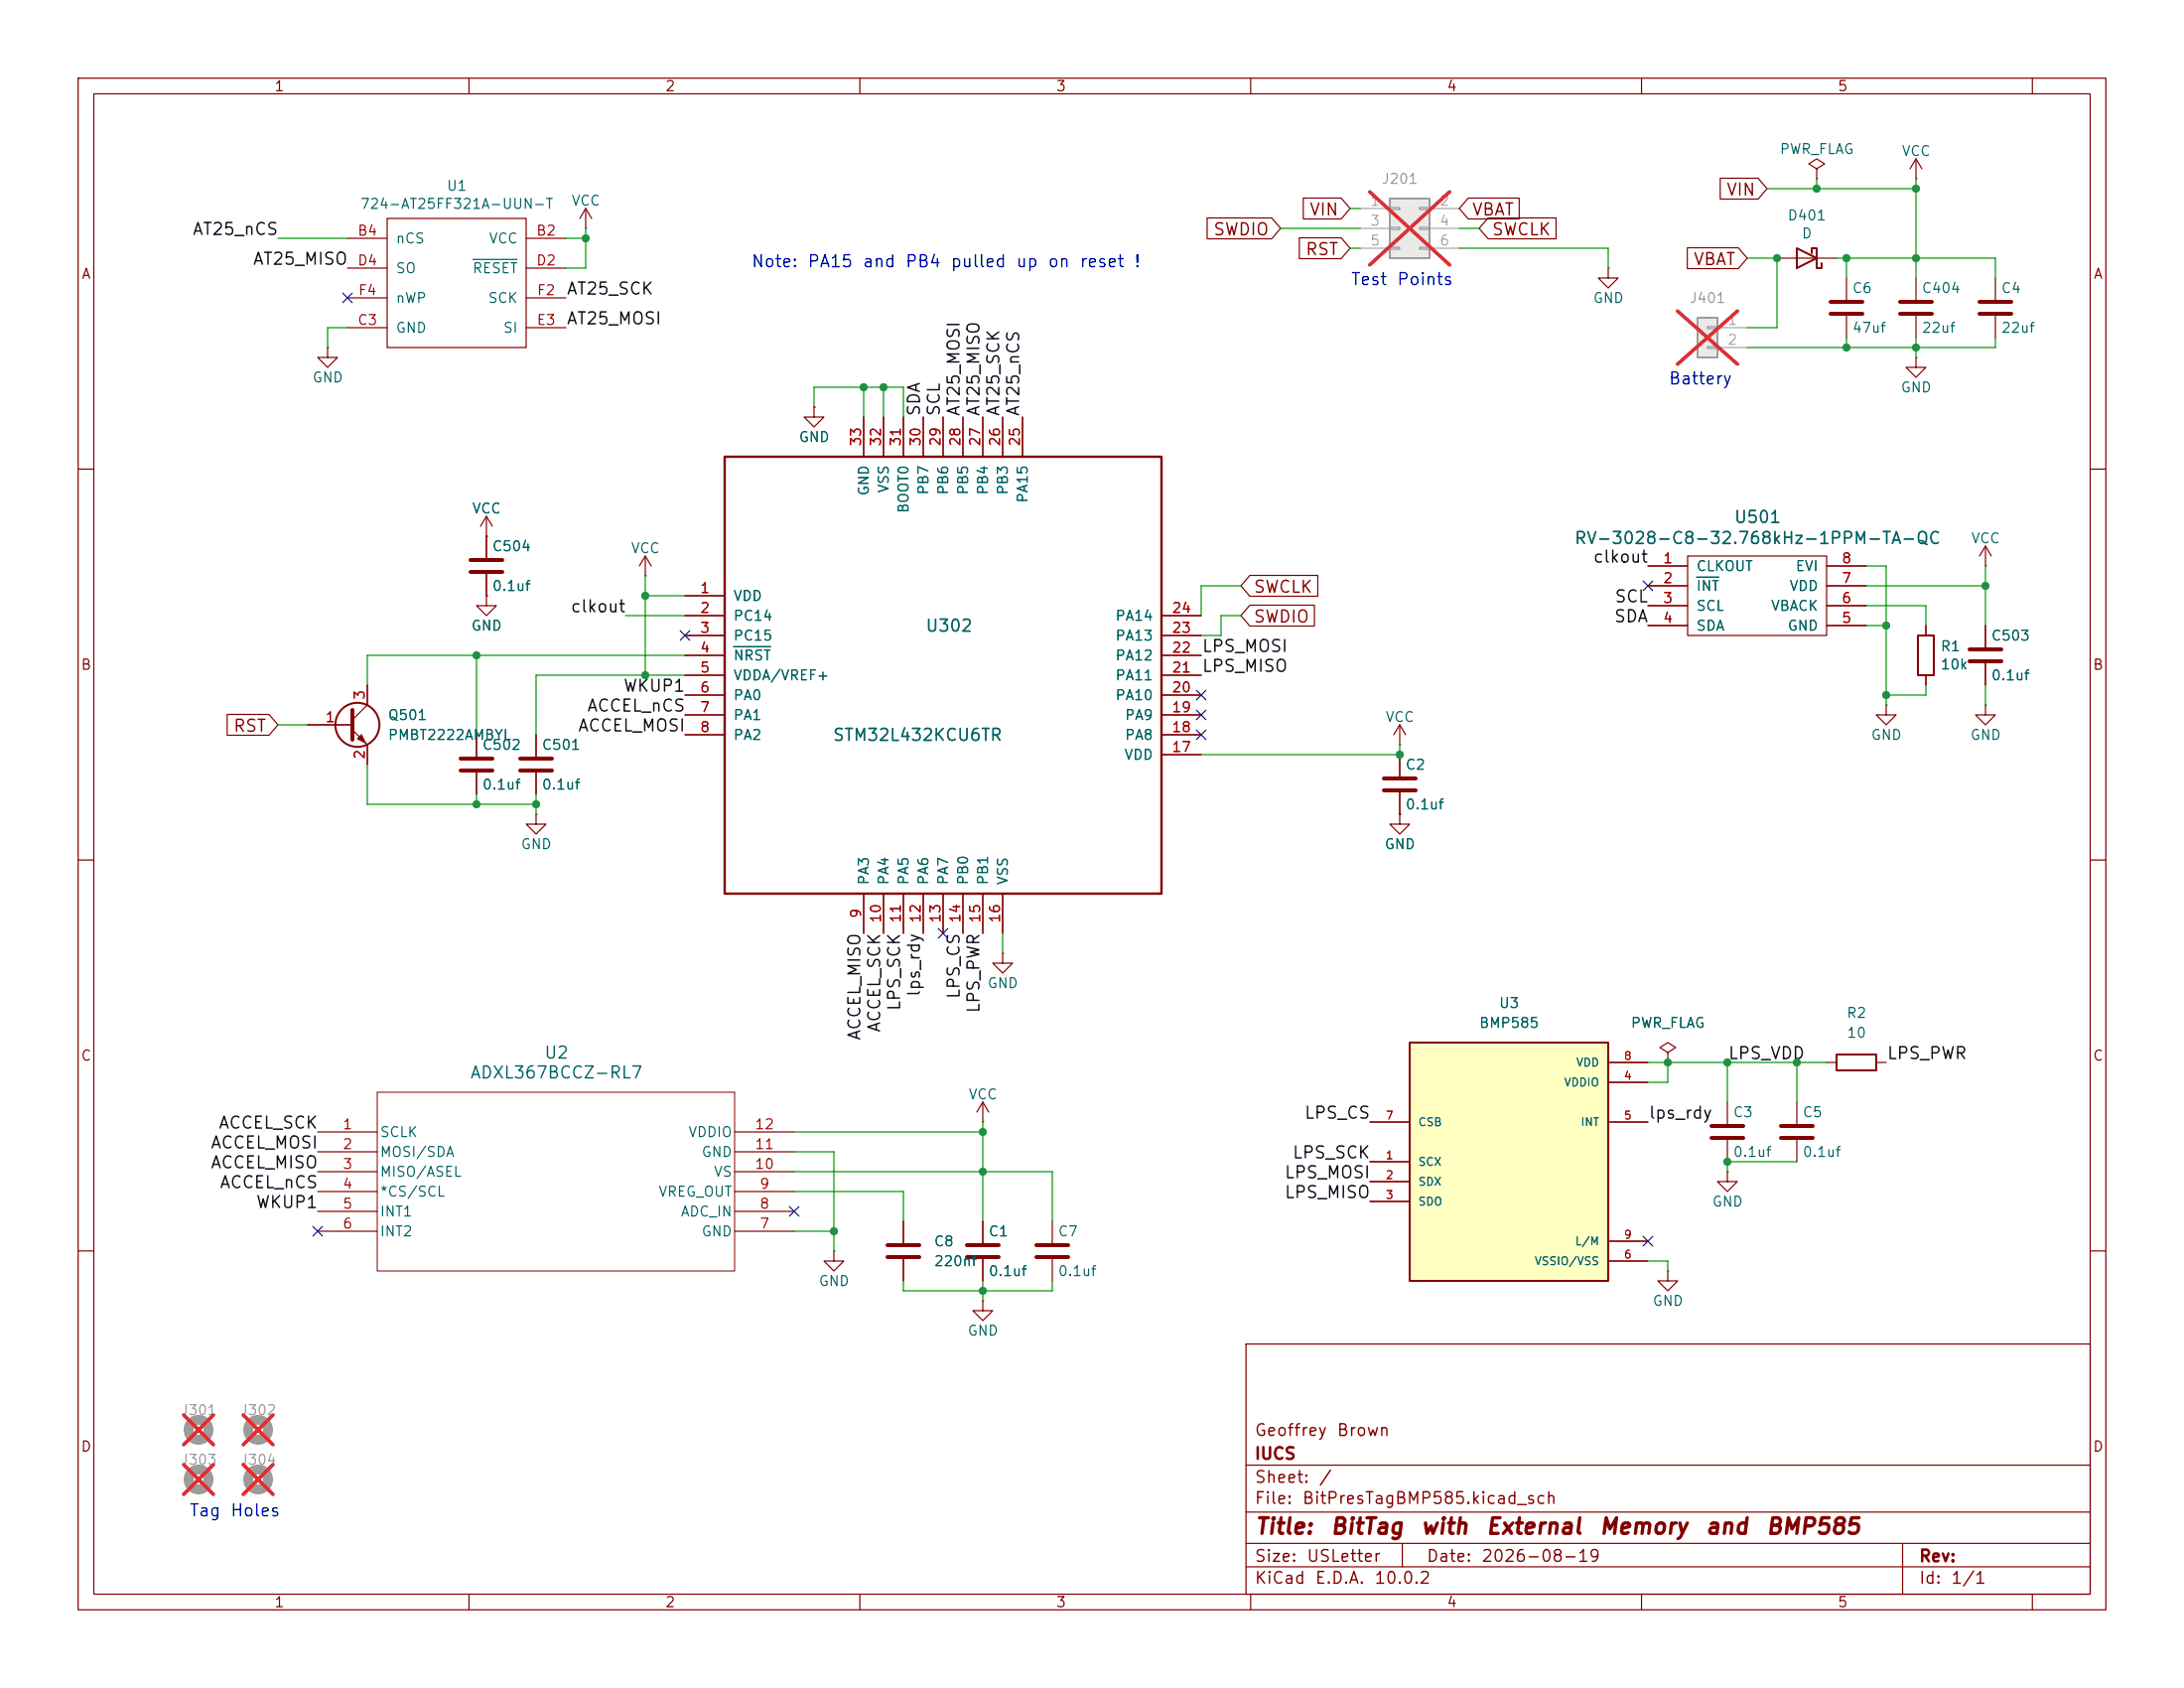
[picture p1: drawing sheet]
<svg xmlns="http://www.w3.org/2000/svg" width="279mm" height="216mm" viewBox="0 0 279 216" stroke-linecap="round" stroke-linejoin="round" font-family="sans-serif">
<g fill="none" stroke="#840000" stroke-width=".15">
<path d="M10 10h259.4v195.9h-259.4zM12 12h255.4v191.9h-255.4zM60 10v2M110 10v2M160 10v2M210 10v2M260 10v2M245.1 35.6v2.8M245.1 45.7v1.3h1.3l-1.3 1.3-1.3-1.3h1.3M245.1 45.7h.1M245.1 40.4v2.8M10 60h2"/>
<path d="M267.4 60h2M61 94v2.8M61 98.8v2.8M68.6 94v2.8M68.6 98.8v2.8M10 110h2M68.6 104.1v1.3h1.2l-1.2 1.3-1.3-1.3h1.3M68.6 104.1h.1M267.4 110h2M40.6 144.8h7.7M40.6 147.3h7.7M40.6 149.9h7.7"/>
<path d="M40.6 152.4h7.7M40.6 154.9h7.7M40.6 157.5h7.7M94 144.8h7.6M94 147.3h7.6M94 149.9h7.6M94 152.4h7.6M94 154.9h7.6M94 157.5h7.6M125.7 156.2v2.8M10 160h2M125.7 161v2.8"/>
<path d="M159.4 171.9h108v32h-108zM267.4 160h2M159.4 197.4h108M159.4 193.4h108M159.4 187.4h108M179.4 197.4v3M243.4 197.4v6.5M60 203.9v2M110 203.9v2M159.4 200.4h108M160 203.9v2M210 203.9v2"/>
<path d="M260 203.9v2"/>
</g>
<path d="M243.1 38.6h4M243.1 40.1h4M58.9 97h4.1M58.9 98.6h4.1M66.5 97h4.1M66.5 98.6h4.1M123.7 159.3h4.1M123.7 160.8h4.1" fill="none" stroke="#840000" stroke-width=".51"/>
<circle cx="25.4" cy="189.2" r="1.27" fill="none" stroke="#9c9b98" stroke-width="1.3"/>
<path d="M23.5 187.3l3.8 3.8M27.3 187.3l-3.8 3.8" fill="none" stroke="#e12e31" stroke-width=".46"/>
<path d="M48.3 139.7h45.7v22.9h-45.7z" fill="none" stroke="#840000" stroke-width=".13"/>
<path d="M177.8 25.4h5.1v7.6h-5.1z" fill="#ebeae8"/>
<path d="M177.8 25.4h5.1v7.6h-5.1z" fill="none" stroke="#9c9b98" stroke-width=".25"/>
<path d="M174 26.7h3.8M174 29.2h3.8M174 31.8h3.8M177.8 26.5h1.3v.3h-1.3zM177.8 29.1h1.3v.2h-1.3zM177.8 31.6h1.3v.3h-1.3zM181.6 26.5h1.3v.3h-1.3zM181.6 29.1h1.3v.2h-1.3zM181.6 31.6h1.3v.3h-1.3zM182.9 26.7h3.8M182.9 29.2h3.8M182.9 31.8h3.8" fill="none" stroke="#9c9b98" stroke-width=".15"/>
<path d="M175.2 24.5l10.2 9.4M185.4 24.5l-10.2 9.4" fill="none" stroke="#e12e31" stroke-width=".46"/>
<path d="M227.3 33h7.6M62.2 76.2v1.3h1.3l-1.3 1.2-1.2-1.2h1.2M62.2 76.2h.1M62.2 68.6h.1M62.2 66v5.4M62.2 73.4v2.8M62.2 66l-.7 1.3M62.2 66l.8 1.3" fill="none" stroke="#840000" stroke-width=".15"/>
<path d="M60.2 71.6h4.1M60.2 73.2h4.1" fill="none" stroke="#840000" stroke-width=".51"/>
<path d="M229.9 31.8l2.5 1.2-2.5 1.3zM231.8 32.4v-.6h.6v2.5h.6v-.6" fill="none" stroke="#840000" stroke-width=".25"/>
<path d="M217.2 40.6h2.5v5.1h-2.5z" fill="#ebeae8"/>
<path d="M217.2 40.6h2.5v5.1h-2.5z" fill="none" stroke="#9c9b98" stroke-width=".25"/>
<path d="M218.4 41.8h1.3v.2h-1.3zM218.4 44.3h1.3v.3h-1.3zM219.7 41.9h3.8M219.7 44.5h3.8" fill="none" stroke="#9c9b98" stroke-width=".15"/>
<path d="M214.6 39.8l7.7 6.8M222.3 39.8l-7.7 6.8" fill="none" stroke="#e12e31" stroke-width=".46"/>
<g fill="none" stroke="#840000" stroke-width=".15">
<path d="M205.7 34.3v1.3h1.3l-1.3 1.2-1.2-1.2h1.2M205.7 34.3h.1M82.5 73.7h.1M82.5 71.1l-.7 1.3M82.5 71.1l.8 1.3M82.5 71.1v2.6M39.4 92.7h5.7M45.1 93.3l1.9 2v2.5M47 87.6v2.6l-1.9 1.9M213.4 134.6l1-.6-1-.6-1.1 .6 1.1 .6v1.3M213.4 135.9h.1M233.7 135.9h1.2"/>
<path d="M240 135.9h1.3"/>
</g>
<g fill="none" stroke="#840000" stroke-width=".25">
<path d="M234.9 134.9h5.1v2h-5.1z"/>
<circle cx="45.7" cy="92.7" r="2.82"/>
</g>
<path d="M45.1 90.8v3.8" fill="none" stroke="#840000" stroke-width=".51"/>
<path d="M45.7 94.5l.5-.5 .5 1z" fill="#840000" stroke="#840000" stroke-width=".15"/>
<path d="M180.3 133.4h25.4v30.4h-25.4z" fill="#ffffc2"/>
<path d="M245.4 81.3h2v5.1h-2zM180.3 133.4h25.4v30.4h-25.4z" fill="none" stroke="#840000" stroke-width=".25"/>
<g fill="none" stroke="#840000" stroke-width=".15">
<path d="M44.4 30.5h5.1M44.4 34.3h5.1M44.4 38.1h5.1M49.5 27.9h17.8v16.6h-17.8zM67.3 30.5h5.1M67.3 34.3h5.1M67.3 38.1h5.1M74.9 29.2h.1M74.9 26.7l-.7 1.2M74.9 26.7l.8 1.2M74.9 26.7v2.5M154.4 27.9h8.3l1.1 1.3-1.1 1.3h-8.3z"/>
<path d="M166.2 30.4h5.4l1.1 1.4-1.1 1.3h-5.4zM166.7 25.3h4.9l1.1 1.4-1.1 1.3h-4.9zM187.8 25.3h6.6v2.7h-6.6l-1.1-1.3zM190.4 27.9h8.7v2.6h-8.7l-1.2-1.3zM215.9 31.7h6.5l1.1 1.3-1.1 1.4h-6.5zM220.1 22.8h4.8l1.2 1.3-1.2 1.4h-4.8zM232.4 21.6l1-.6-1-.7-1 .7 1 .6v1.3M232.4 22.9h.1M236.2 35.6v2.8M245.1 22.9h.1M245.1 20.3l-.8 1.3M245.1 20.3l.8 1.3"/>
<path d="M245.1 20.3v2.6M255.3 35.6v2.8M41.9 44.5v1.2h1.3l-1.3 1.3-1.3-1.3h1.3M41.9 44.5h.1M44.4 41.9h5.1M67.3 41.9h5.1M104.1 52.1v1.2h1.3l-1.3 1.3-1.2-1.3h1.2M104.1 52.1h.1M110.5 53.3v5.1M113 53.3v5.1M115.6 53.3v5.1M118.1 53.3v5.1"/>
<path d="M120.6 53.3v5.1M123.2 53.3v5.1M125.7 53.3v5.1M128.3 53.3v5.1M130.8 53.3v5.1M236.2 40.4v2.8M255.3 40.4v2.8M62.2 76.2h.1M62.2 68.6h.1M62.2 68.6v2.8M62.2 73.4v2.8M87.6 76.2h5.1"/>
<path d="M87.6 78.7h5.1M148.6 78.7h5.1M159.9 77.4h8.3v2.7h-8.3l-1.2-1.4zM159.9 73.6h8.7v2.7h-8.7l-1.2-1.4zM210.8 72.4h5.1M210.8 74.9h5.1M210.8 77.5h5.1M215.9 71.1h17.8v10.2h-17.8zM233.7 72.4h5.1M233.7 74.9h5.1M233.7 77.5h5.1M254 72.4h.1"/>
<path d="M254 69.9l-.8 1.2M254 69.9l.8 1.2M254 69.9v2.5M29.1 91.4h5.3l1.2 1.3-1.2 1.3h-5.3zM39.4 92.7h5.7M47 87.6v2.6M47 95.3v2.5M61 94v2.8M61 98.8v2.8M68.6 94v2.8M68.6 98.8v2.8M87.6 81.3h5.1"/>
<path d="M87.6 83.8h5.1M87.6 86.4h5.1M87.6 88.9h5.1M87.6 91.4h5.1M87.6 94h5.1M148.6 81.3h5.1M148.6 83.8h5.1M148.6 86.4h5.1M148.6 88.9h5.1M148.6 91.4h5.1M148.6 94h5.1M148.6 96.5h5.1"/>
<path d="M179.1 95.3h.1M179.1 92.7v2.6M179.1 96.5v2.8M179.1 92.7l-.8 1.3M179.1 92.7l.7 1.3M210.8 80h5.1M233.7 80h5.1M241.3 90.2v1.2h1.3l-1.3 1.3-1.3-1.3h1.3M241.3 90.2h.1M246.4 80v1.3M246.4 86.4v1.2M254 90.2v1.2h1.3l-1.3 1.3-1.3-1.3h1.3"/>
<path d="M254 90.2h.1M254 80v2.8M254 84.8v2.8M110.5 114.3v5.1M113 114.3v5.1M115.6 114.3v5.1M118.1 114.3v5.1M120.6 114.3v5.1M123.2 114.3v5.1M125.7 114.3v5.1M128.3 114.3v5.1M179.1 104.1v1.3h1.2l-1.2 1.3-1.3-1.3h1.3"/>
<path d="M179.1 104.1h.1M179.1 101.3v2.8M128.3 121.9v1.3h1.2l-1.2 1.3-1.3-1.3h1.3M128.3 121.9h.1M205.7 138.4h5.1M205.7 135.9h5.1M213.4 135.9h.1M115.6 156.2v2.8M125.7 143.5h.1M125.7 141v2.5M125.7 156.2v2.8M125.7 141l-.7 1.2"/>
<path d="M125.7 141l.8 1.2M134.6 156.2v2.8M175.3 148.6h5M175.3 151.1h5M175.3 153.7h5M175.3 143.5h5M205.7 143.5h5.1M205.7 158.8h5.1M221 149.9v1.2h1.2l-1.2 1.3-1.3-1.3h1.3M221 149.9h.1M221 141v2.8M221 145.8v2.8"/>
<path d="M229.9 141v2.8M229.9 145.8v2.8M106.7 160v1.3h1.2l-1.2 1.3-1.3-1.3h1.3M106.7 160h.1M115.6 161v2.8M125.7 166.4v1.2h1.3l-1.3 1.3-1.2-1.3h1.2M125.7 166.4h.1M125.7 161v2.8M134.6 161v2.8M205.7 161.3h5.1M213.4 162.6v1.2h1.2l-1.2 1.3-1.3-1.3h1.3M213.4 162.6h.1"/>
</g>
<g fill="none" stroke="#840000" stroke-width=".51">
<path d="M234.2 38.6h4.1M253.2 38.6h4.1M234.2 40.1h4.1M253.2 40.1h4.1M177 99.6h4.1M252 83.1h4M252 84.6h4M177 101.1h4.1M113.5 159.3h4.1M132.6 159.3h4.1M218.9 144h4.1M218.9 145.5h4.1"/>
<path d="M227.8 144h4.1M227.8 145.5h4.1M113.5 160.8h4.1M132.6 160.8h4.1"/>
</g>
<g fill="none" stroke="#9c9b98" stroke-width="1.3">
<circle cx="25.4" cy="182.9" r="1.27"/>
<circle cx="33" cy="189.2" r="1.27"/>
<circle cx="33" cy="182.9" r="1.27"/>
</g>
<path d="M23.5 181l3.8 3.8M27.3 181l-3.8 3.8M31.1 181l3.8 3.8M31.1 187.3l3.8 3.8M34.9 181l-3.8 3.8M34.9 187.3l-3.8 3.8" fill="none" stroke="#e12e31" stroke-width=".46"/>
<path d="M92.7 58.4h55.9v55.9h-55.9z" fill="none" stroke="#840000" stroke-width=".3"/>
<path d="M60.5 33.2h5.7M217 73.8h2.9M93.9 82.7h4.7" fill="none" stroke="#006464" stroke-width=".15"/>
<g fill="none" stroke="#009600" stroke-width=".15">
<path d="M35.6 30.5h8.8M72.4 30.5h2.5M74.9 29.2v5.1h-2.5M163.8 29.2h10.2M172.7 31.8h1.3M172.7 26.7h1.3M186.7 31.8h19v2.5M186.7 29.2h2.5M223.5 33h3.8v8.9h-3.8M226.1 24.1h19M232.4 22.9v1.2M234.9 33h20.4v2.6"/>
<path d="M236.2 33v2.6M245.1 22.9v12.7M44.4 41.9h-2.5v2.6M104.1 52.1v-2.6h11.5v3.8M110.5 49.5v3.8M113 49.5v3.8M236.2 43.2v1.3M245.1 43.2v2.5M255.3 43.2v1.3h-31.8M80 78.7h7.6M82.5 73.7v12.7M82.5 76.2h5.1"/>
<path d="M158.7 78.7h-2.5v2.6h-2.5M158.7 74.9h-5v3.8M238.8 77.5h7.6v2.5M238.8 74.9h15.2M238.8 72.4h2.5v17.8M254 72.4v7.6M35.6 92.7h3.8M47 97.8v5.1h21.6M61 83.8v10.2M87.6 86.4h-19v7.6M87.6 83.8h-40.6v3.8M179.1 95.3v1.2h-25.4"/>
<path d="M238.8 80h2.5M246.4 87.6v1.3h-5.1M254 87.6v2.6M61 101.6v1.3M68.6 101.6v2.5M128.3 119.4v2.5M210.8 135.9h22.9M213.4 135.9v2.5h-2.6M221 135.9v5.1M229.9 135.9v5.1M101.6 152.4h14v3.8M101.6 149.9h33v6.3"/>
<path d="M101.6 147.3h5.1v12.7M101.6 157.5h5.1M101.6 144.8h24.1M125.7 143.5v12.7M229.9 148.6h-8.9v1.3M115.6 163.8v1.3h19v-1.3M125.7 163.8v2.6M210.8 161.3h2.6v1.3"/>
</g>
<g fill="none" stroke="#000084" stroke-width=".15">
<path d="M43.8 37.5l1.3 1.2M45.1 37.5l-1.3 1.2M210.2 74.3l1.2 1.2M211.4 74.3l-1.2 1.2M87 80.7l1.2 1.2M88.2 80.7l-1.2 1.2M153.1 93.4l1.2 1.2M153.1 88.3l1.2 1.2M153.1 90.8l1.2 1.2M154.3 93.4l-1.2 1.2M154.3 88.3l-1.2 1.2M154.3 90.8l-1.2 1.2"/>
<path d="M120 118.8l1.3 1.2M121.3 118.8l-1.3 1.2M40 156.9l1.2 1.2M41.2 156.9l-1.2 1.2M101 154.3l1.2 1.2M102.2 154.3l-1.2 1.2M210.2 158.1l1.2 1.3M211.4 158.1l-1.2 1.3"/>
</g>
<g fill="#009600" stroke="#009600" stroke-width=".13">
<circle cx="61" cy="102.9" r=".46"/>
<circle cx="68.6" cy="102.9" r=".46"/>
<circle cx="61" cy="83.8" r=".46"/>
<circle cx="82.5" cy="76.2" r=".46"/>
<circle cx="82.5" cy="86.4" r=".46"/>
<circle cx="236.2" cy="44.5" r=".46"/>
<circle cx="236.2" cy="33" r=".46"/>
<circle cx="245.1" cy="24.1" r=".46"/>
<circle cx="245.1" cy="33" r=".46"/>
<circle cx="245.1" cy="44.5" r=".46"/>
<circle cx="125.7" cy="144.8" r=".46"/>
<circle cx="125.7" cy="149.9" r=".46"/>
<circle cx="125.7" cy="165.1" r=".46"/>
<circle cx="241.3" cy="80" r=".46"/>
<circle cx="254" cy="74.9" r=".46"/>
<circle cx="179.1" cy="96.5" r=".46"/>
<circle cx="241.3" cy="88.9" r=".46"/>
<circle cx="110.5" cy="49.5" r=".46"/>
<circle cx="74.9" cy="30.5" r=".46"/>
<circle cx="113" cy="49.5" r=".46"/>
<circle cx="221" cy="135.9" r=".46"/>
<circle cx="221" cy="148.6" r=".46"/>
<circle cx="213.4" cy="135.9" r=".46"/>
<circle cx="229.9" cy="135.9" r=".46"/>
<circle cx="227.3" cy="33" r=".46"/>
<circle cx="232.4" cy="24.1" r=".46"/>
<circle cx="106.7" cy="157.5" r=".46"/>
</g>
<g font-size="2" fill="#840000">
<text x="160.4" y="196.7">Title:</text>
<text x="170.1" y="196.7">BitTag</text>
<text x="181.6" y="196.7">with</text>
<text x="190" y="196.7">External</text>
<text x="204.5" y="196.7">Memory</text>
<text x="218" y="196.7">and</text>
<text x="225.8" y="196.7">BMP585</text>
</g>
<g font-size="1.5" fill="#840000">
<text x="167.4" y="27.9">VIN</text>
<text x="188.2" y="27.9">VBAT</text>
<text x="220.8" y="25.4">VIN</text>
<text x="155.1" y="30.5">SWDIO</text>
<text x="166.9" y="33">RST</text>
<text x="190.8" y="30.5">SWCLK</text>
<text x="216.5" y="34.3">VBAT</text>
<text x="160.3" y="76.2">SWCLK</text>
<text x="160.3" y="80">SWDIO</text>
<text x="29.7" y="94">RST</text>
<text x="160.4" y="184">Geoffrey</text>
<text x="170.9" y="184">Brown</text>
<text x="160.4" y="190">Sheet:</text>
<text x="160.4" y="187">IUCS</text>
<text x="168.6" y="190">/</text>
<text x="160.4" y="192.7">File:</text>
<text x="166.5" y="192.7">BitPresTagBMP585.kicad_sch</text>
<text x="160.4" y="202.9">KiCad</text>
<text x="160.4" y="200.1">Size:</text>
<text x="167.1" y="200.1">USLetter</text>
<text x="168.1" y="202.9">E.D.A.</text>
<text x="175.7" y="202.9">10.0.2</text>
<text x="182.4" y="200.1">Date:</text>
<text x="189.4" y="200.1">2026-08-19</text>
<text x="245.4" y="200.1">Rev:</text>
<text x="245.4" y="202.9">Id:</text>
<text x="249.5" y="202.9">1/1</text>
</g>
<g font-size="1.5" fill="#0f0f0f">
<text x="24.5" y="30.4">AT25_nCS</text>
<text x="32.3" y="34.3">AT25_MISO</text>
<text x="72.4" y="38.1">AT25_SCK</text>
<text x="72.4" y="41.9">AT25_MOSI</text>
<text x="118.1" y="53.3" transform="rotate(-90 118.1 53.3)">SDA</text>
<text x="120.6" y="53.3" transform="rotate(-90 120.6 53.3)">SCL</text>
<text x="123.2" y="53.3" transform="rotate(-90 123.2 53.3)">AT25_MOSI</text>
<text x="125.7" y="53.3" transform="rotate(-90 125.7 53.3)">AT25_MISO</text>
<text x="128.2" y="53.3" transform="rotate(-90 128.2 53.3)">AT25_SCK</text>
<text x="130.8" y="53.3" transform="rotate(-90 130.8 53.3)">AT25_nCS</text>
<text x="203.7" y="72.4">clkout</text>
<text x="206.5" y="77.4">SCL</text>
<text x="72.9" y="78.7">clkout</text>
<text x="153.7" y="83.8">LPS_MOSI</text>
<text x="206.4" y="80">SDA</text>
<text x="79.6" y="88.9">WKUP1</text>
<text x="153.7" y="86.3">LPS_MISO</text>
<text x="73.8" y="93.9">ACCEL_MOSI</text>
<text x="75" y="91.4">ACCEL_nCS</text>
<text x="115.5" y="129.4" transform="rotate(-90 115.5 129.4)">LPS_SCK</text>
<text x="118.1" y="127.6" transform="rotate(-90 118.1 127.6)">lps_rdy</text>
<text x="123.2" y="127.9" transform="rotate(-90 123.2 127.9)">LPS_CS</text>
<text x="125.7" y="129.7" transform="rotate(-90 125.7 129.7)">LPS_PWR</text>
<text x="110.5" y="133.2" transform="rotate(-90 110.5 133.2)">ACCEL_MISO</text>
<text x="113" y="132.2" transform="rotate(-90 113 132.2)">ACCEL_SCK</text>
<text x="221" y="135.9">LPS_VDD</text>
<text x="241.3" y="135.9">LPS_PWR</text>
<text x="166.8" y="143.5">LPS_CS</text>
<text x="210.8" y="143.5">lps_rdy</text>
<text x="26.8" y="147.3">ACCEL_MOSI</text>
<text x="26.8" y="149.8">ACCEL_MISO</text>
<text x="27.9" y="144.7">ACCEL_SCK</text>
<text x="165.2" y="148.6">LPS_SCK</text>
<text x="28" y="152.4">ACCEL_nCS</text>
<text x="32.6" y="154.9">WKUP1</text>
<text x="164.2" y="153.6">LPS_MISO</text>
<text x="164.2" y="151.1">LPS_MOSI</text>
</g>
<g font-size="1.5" fill="#0000c2">
<text x="96" y="34.6">Note:</text>
<text x="103.2" y="34.6">PA15</text>
<text x="110.3" y="34.6">and</text>
<text x="115.7" y="34.6">PB4</text>
<text x="121.5" y="34.6">pulled</text>
<text x="129.9" y="34.6">up</text>
<text x="133.9" y="34.6">on</text>
<text x="138" y="34.6">reset</text>
<text x="145" y="34.6">!</text>
<text x="172.7" y="36.9">Test</text>
<text x="178.6" y="36.9">Points</text>
<text x="213.4" y="49.6">Battery</text>
<text x="24.1" y="194.3">Tag</text>
<text x="29.4" y="194.3">Holes</text>
</g>
<g font-size="1.5" fill="#006464">
<text x="201.3" y="70">RV-3028-C8-32.768kHz-1PPM-TA-QC</text>
<text x="221.7" y="67.3">U501</text>
<text x="118.3" y="81.2">U302</text>
<text x="106.4" y="95.1">STM32L432KCU6TR</text>
<text x="69.5" y="135.8">U2</text>
<text x="60" y="138.3">ADXL367BCCZ-RL7</text>
</g>
<g font-size="1.3" fill="#840000">
<text x="35" y="12">1</text>
<text x="85" y="12">2</text>
<text x="135" y="12">3</text>
<text x="185" y="12">4</text>
<text x="235" y="12">5</text>
<text x="10.3" y="36">A</text>
<text x="267.7" y="36">A</text>
<text x="10.3" y="86">B</text>
<text x="267.7" y="86">B</text>
<text x="10.3" y="136">C</text>
<text x="267.7" y="136">C</text>
<text x="10.3" y="186">D</text>
<text x="267.7" y="186">D</text>
<text x="35" y="205.9">1</text>
<text x="85" y="205.9">2</text>
<text x="135" y="205.9">3</text>
<text x="185" y="205.9">4</text>
<text x="235" y="205.9">5</text>
</g>
<g font-size="1.3" fill="#939391">
<text x="176.7" y="23.8">J201</text>
<text x="216" y="39.1">J401</text>
<text x="23" y="181.3">J301</text>
<text x="30.6" y="181.3">J302</text>
<text x="23" y="187.7">J303</text>
<text x="30.6" y="187.7">J304</text>
</g>
<g font-size="1.3" fill="#006464">
<text x="227.6" y="20">PWR_FLAG</text>
<text x="243.2" y="20.3">VCC</text>
<text x="46" y="27">724-AT25FF321A-UUN-T</text>
<text x="57" y="24.7">U1</text>
<text x="73" y="26.6">VCC</text>
<text x="228.6" y="28.5">D401</text>
<text x="50.5" y="31.5">nCS</text>
<text x="50.5" y="35.3">SO</text>
<text x="60.3" y="35.3">RESET</text>
<text x="62.5" y="31.5">VCC</text>
<text x="230.4" y="30.8">D</text>
<text x="50.5" y="39.1">nWP</text>
<text x="62.3" y="39.1">SCK</text>
<text x="203.7" y="39.1">GND</text>
<text x="236.9" y="37.8">C6</text>
<text x="245.8" y="37.8">C404</text>
<text x="255.9" y="37.8">C4</text>
<text x="50.5" y="42.9">GND</text>
<text x="64.3" y="42.9">SI</text>
<text x="236.9" y="42.9">47uf</text>
<text x="245.8" y="42.9">22uf</text>
<text x="255.9" y="42.9">22uf</text>
<text x="39.9" y="49.2">GND</text>
<text x="243.1" y="50.5">GND</text>
<text x="102.1" y="56.9">GND</text>
<text x="60.3" y="66">VCC</text>
<text x="111.5" y="63.5" transform="rotate(-90 111.5 63.5)">GND</text>
<text x="114" y="63.1" transform="rotate(-90 114 63.1)">VSS</text>
<text x="116.5" y="65.7" transform="rotate(-90 116.5 65.7)">BOOT0</text>
<text x="119.1" y="63.4" transform="rotate(-90 119.1 63.4)">PB7</text>
<text x="121.6" y="63.4" transform="rotate(-90 121.6 63.4)">PB6</text>
<text x="124.2" y="63.4" transform="rotate(-90 124.2 63.4)">PB5</text>
<text x="126.7" y="63.4" transform="rotate(-90 126.7 63.4)">PB4</text>
<text x="129.2" y="63.4" transform="rotate(-90 129.2 63.4)">PB3</text>
<text x="131.8" y="64.4" transform="rotate(-90 131.8 64.4)">PA15</text>
<text x="62.9" y="70.8">C504</text>
<text x="80.6" y="71.1">VCC</text>
<text x="252.1" y="69.8">VCC</text>
<text x="62.9" y="75.9">0.1uf</text>
<text x="93.7" y="77.2">VDD</text>
<text x="216.9" y="73.4">CLKOUT</text>
<text x="216.9" y="75.9">INT</text>
<text x="228.8" y="75.9">VDD</text>
<text x="229.6" y="73.4">EVI</text>
<text x="60.2" y="81">GND</text>
<text x="93.7" y="79.7">PC14</text>
<text x="93.7" y="82.3">PC15</text>
<text x="142.6" y="82.3">PA13</text>
<text x="142.6" y="79.7">PA14</text>
<text x="216.9" y="78.4">SCL</text>
<text x="216.9" y="81">SDA</text>
<text x="226.5" y="78.4">VBACK</text>
<text x="228.6" y="81">GND</text>
<text x="248.2" y="83.6">R1</text>
<text x="254.6" y="82.3">C503</text>
<text x="93.7" y="84.8">NRST</text>
<text x="93.7" y="87.3">VDDA/VREF+</text>
<text x="93.7" y="89.9">PA0</text>
<text x="142.6" y="89.9">PA10</text>
<text x="142.6" y="87.3">PA11</text>
<text x="142.6" y="84.8">PA12</text>
<text x="248.2" y="85.9">10k</text>
<text x="254.6" y="87.3">0.1uf</text>
<text x="49.5" y="95">PMBT2222AMBYL</text>
<text x="49.5" y="92.4">Q501</text>
<text x="93.7" y="92.4">PA1</text>
<text x="93.7" y="95">PA2</text>
<text x="143.8" y="95">PA8</text>
<text x="143.8" y="92.4">PA9</text>
<text x="177.2" y="92.7">VCC</text>
<text x="239.3" y="95">GND</text>
<text x="252" y="95">GND</text>
<text x="61.6" y="96.2">C502</text>
<text x="61.6" y="101.3">0.1uf</text>
<text x="69.2" y="96.2">C501</text>
<text x="69.2" y="101.3">0.1uf</text>
<text x="143.7" y="97.5">VDD</text>
<text x="179.7" y="98.8">C2</text>
<text x="179.7" y="103.8">0.1uf</text>
<text x="66.5" y="108.9">GND</text>
<text x="111.5" y="113.3" transform="rotate(-90 111.5 113.3)">PA3</text>
<text x="114" y="113.3" transform="rotate(-90 114 113.3)">PA4</text>
<text x="116.5" y="113.3" transform="rotate(-90 116.5 113.3)">PA5</text>
<text x="119.1" y="113.3" transform="rotate(-90 119.1 113.3)">PA6</text>
<text x="121.6" y="113.3" transform="rotate(-90 121.6 113.3)">PA7</text>
<text x="124.2" y="113.3" transform="rotate(-90 124.2 113.3)">PB0</text>
<text x="126.7" y="113.3" transform="rotate(-90 126.7 113.3)">PB1</text>
<text x="129.2" y="113.3" transform="rotate(-90 129.2 113.3)">VSS</text>
<text x="177" y="108.9">GND</text>
<text x="126.2" y="126.7">GND</text>
<text x="189.1" y="131.8">BMP585</text>
<text x="191.7" y="129.2">U3</text>
<text x="208.5" y="131.8">PWR_FLAG</text>
<text x="236.1" y="130.5">R2</text>
<text x="236.2" y="133.1">10</text>
<text x="123.8" y="140.9">VCC</text>
<text x="221.6" y="143.2">C3</text>
<text x="230.5" y="143.2">C5</text>
<text x="48.5" y="145.8">SCLK</text>
<text x="48.5" y="148.3">MOSI/SDA</text>
<text x="88" y="145.8">VDDIO</text>
<text x="89.7" y="148.3">GND</text>
<text x="221.6" y="148.3">0.1uf</text>
<text x="230.5" y="148.3">0.1uf</text>
<text x="48.5" y="150.8">MISO/ASEL</text>
<text x="48.5" y="153.4">*CS/SCL</text>
<text x="48.5" y="155.9">INT1</text>
<text x="84.1" y="153.4">VREG_OUT</text>
<text x="87" y="155.9">ADC_IN</text>
<text x="91.2" y="150.8">VS</text>
<text x="218.9" y="154.6">GND</text>
<text x="48.5" y="158.5">INT2</text>
<text x="89.7" y="158.5">GND</text>
<text x="119.4" y="159.7">C8</text>
<text x="126.4" y="158.5">C1</text>
<text x="135.3" y="158.5">C7</text>
<text x="104.6" y="164.8">GND</text>
<text x="119.4" y="162.3">220nf</text>
<text x="126.4" y="163.5">0.1uf</text>
<text x="135.3" y="163.5">0.1uf</text>
<text x="211.3" y="167.3">GND</text>
<text x="123.7" y="171.2">GND</text>
</g>
<g font-size="1.3" fill="#a5a4a2">
<text x="175.2" y="26.6">1</text>
<text x="175.2" y="29.2">3</text>
<text x="184.1" y="26.6">2</text>
<text x="184.1" y="29.2">4</text>
<text x="175.2" y="31.7">5</text>
<text x="184.1" y="31.7">6</text>
<text x="220.9" y="41.9">1</text>
<text x="220.9" y="44.4">2</text>
</g>
<g font-size="1.3" fill="#a90000">
<text x="45.6" y="30.5">B4</text>
<text x="45.6" y="34.3">D4</text>
<text x="68.5" y="30.5">B2</text>
<text x="68.5" y="34.3">D2</text>
<text x="45.6" y="41.9">C3</text>
<text x="45.7" y="38.1">F4</text>
<text x="68.6" y="41.9">E3</text>
<text x="68.6" y="38.1">F2</text>
<text x="110.5" y="57.2" transform="rotate(-90 110.5 57.2)">33</text>
<text x="113" y="57.2" transform="rotate(-90 113 57.2)">32</text>
<text x="115.5" y="57.2" transform="rotate(-90 115.5 57.2)">31</text>
<text x="118.1" y="57.2" transform="rotate(-90 118.1 57.2)">30</text>
<text x="120.6" y="57.2" transform="rotate(-90 120.6 57.2)">29</text>
<text x="123.2" y="57.2" transform="rotate(-90 123.2 57.2)">28</text>
<text x="125.7" y="57.2" transform="rotate(-90 125.7 57.2)">27</text>
<text x="128.2" y="57.2" transform="rotate(-90 128.2 57.2)">26</text>
<text x="130.8" y="57.2" transform="rotate(-90 130.8 57.2)">25</text>
<text x="89.5" y="76.2">1</text>
<text x="212.7" y="72.4">1</text>
<text x="212.7" y="74.9">2</text>
<text x="212.7" y="77.4">3</text>
<text x="235.5" y="77.4">6</text>
<text x="235.5" y="74.9">7</text>
<text x="235.5" y="72.4">8</text>
<text x="89.5" y="78.7">2</text>
<text x="89.5" y="81.3">3</text>
<text x="89.5" y="83.8">4</text>
<text x="149.8" y="83.8">22</text>
<text x="149.8" y="81.3">23</text>
<text x="149.8" y="78.7">24</text>
<text x="212.7" y="80">4</text>
<text x="235.5" y="80">5</text>
<text x="47" y="89.6" transform="rotate(-90 47 89.6)">3</text>
<text x="89.5" y="86.3">5</text>
<text x="89.5" y="88.9">6</text>
<text x="149.8" y="88.9">20</text>
<text x="149.8" y="86.3">21</text>
<text x="41.5" y="92.7">1</text>
<text x="89.5" y="91.4">7</text>
<text x="89.5" y="94">8</text>
<text x="149.8" y="94">18</text>
<text x="149.8" y="91.4">19</text>
<text x="47" y="97.2" transform="rotate(-90 47 97.2)">2</text>
<text x="149.8" y="96.5">17</text>
<text x="110.5" y="117.5" transform="rotate(-90 110.5 117.5)">9</text>
<text x="113" y="118.2" transform="rotate(-90 113 118.2)">10</text>
<text x="115.5" y="118.2" transform="rotate(-90 115.5 118.2)">11</text>
<text x="118.1" y="118.2" transform="rotate(-90 118.1 118.2)">12</text>
<text x="120.6" y="118.2" transform="rotate(-90 120.6 118.2)">13</text>
<text x="123.2" y="118.2" transform="rotate(-90 123.2 118.2)">14</text>
<text x="125.7" y="118.2" transform="rotate(-90 125.7 118.2)">15</text>
<text x="128.2" y="118.2" transform="rotate(-90 128.2 118.2)">16</text>
<text x="43.7" y="144.8">1</text>
<text x="43.7" y="147.3">2</text>
<text x="43.7" y="149.8">3</text>
<text x="96.5" y="149.8">10</text>
<text x="96.5" y="144.8">12</text>
<text x="96.5" y="147.3">11</text>
<text x="43.7" y="152.4">4</text>
<text x="43.7" y="154.9">5</text>
<text x="97.1" y="154.9">8</text>
<text x="97.1" y="152.4">9</text>
<text x="43.7" y="157.5">6</text>
<text x="97.1" y="157.5">7</text>
</g>
<g font-size="1" fill="#006464">
<text x="201.6" y="136.7">VDD</text>
<text x="200" y="139.2">VDDIO</text>
<text x="181.4" y="149.4">SCX</text>
<text x="181.4" y="144.3">CSB</text>
<text x="202.1" y="144.3">INT</text>
<text x="181.4" y="151.9">SDX</text>
<text x="181.4" y="154.4">SDO</text>
<text x="201.4" y="159.5">L/M</text>
<text x="196.2" y="162.1">VSSIO/VSS</text>
</g>
<g font-size="1" fill="#a90000">
<text x="207.7" y="135.8">8</text>
<text x="177.2" y="143.4">7</text>
<text x="207.7" y="138.4">4</text>
<text x="207.7" y="143.4">5</text>
<text x="177.2" y="148.5">1</text>
<text x="177.2" y="151.1">2</text>
<text x="177.2" y="153.6">3</text>
<text x="207.7" y="161.2">6</text>
<text x="207.7" y="158.7">9</text>
</g>
</svg>
